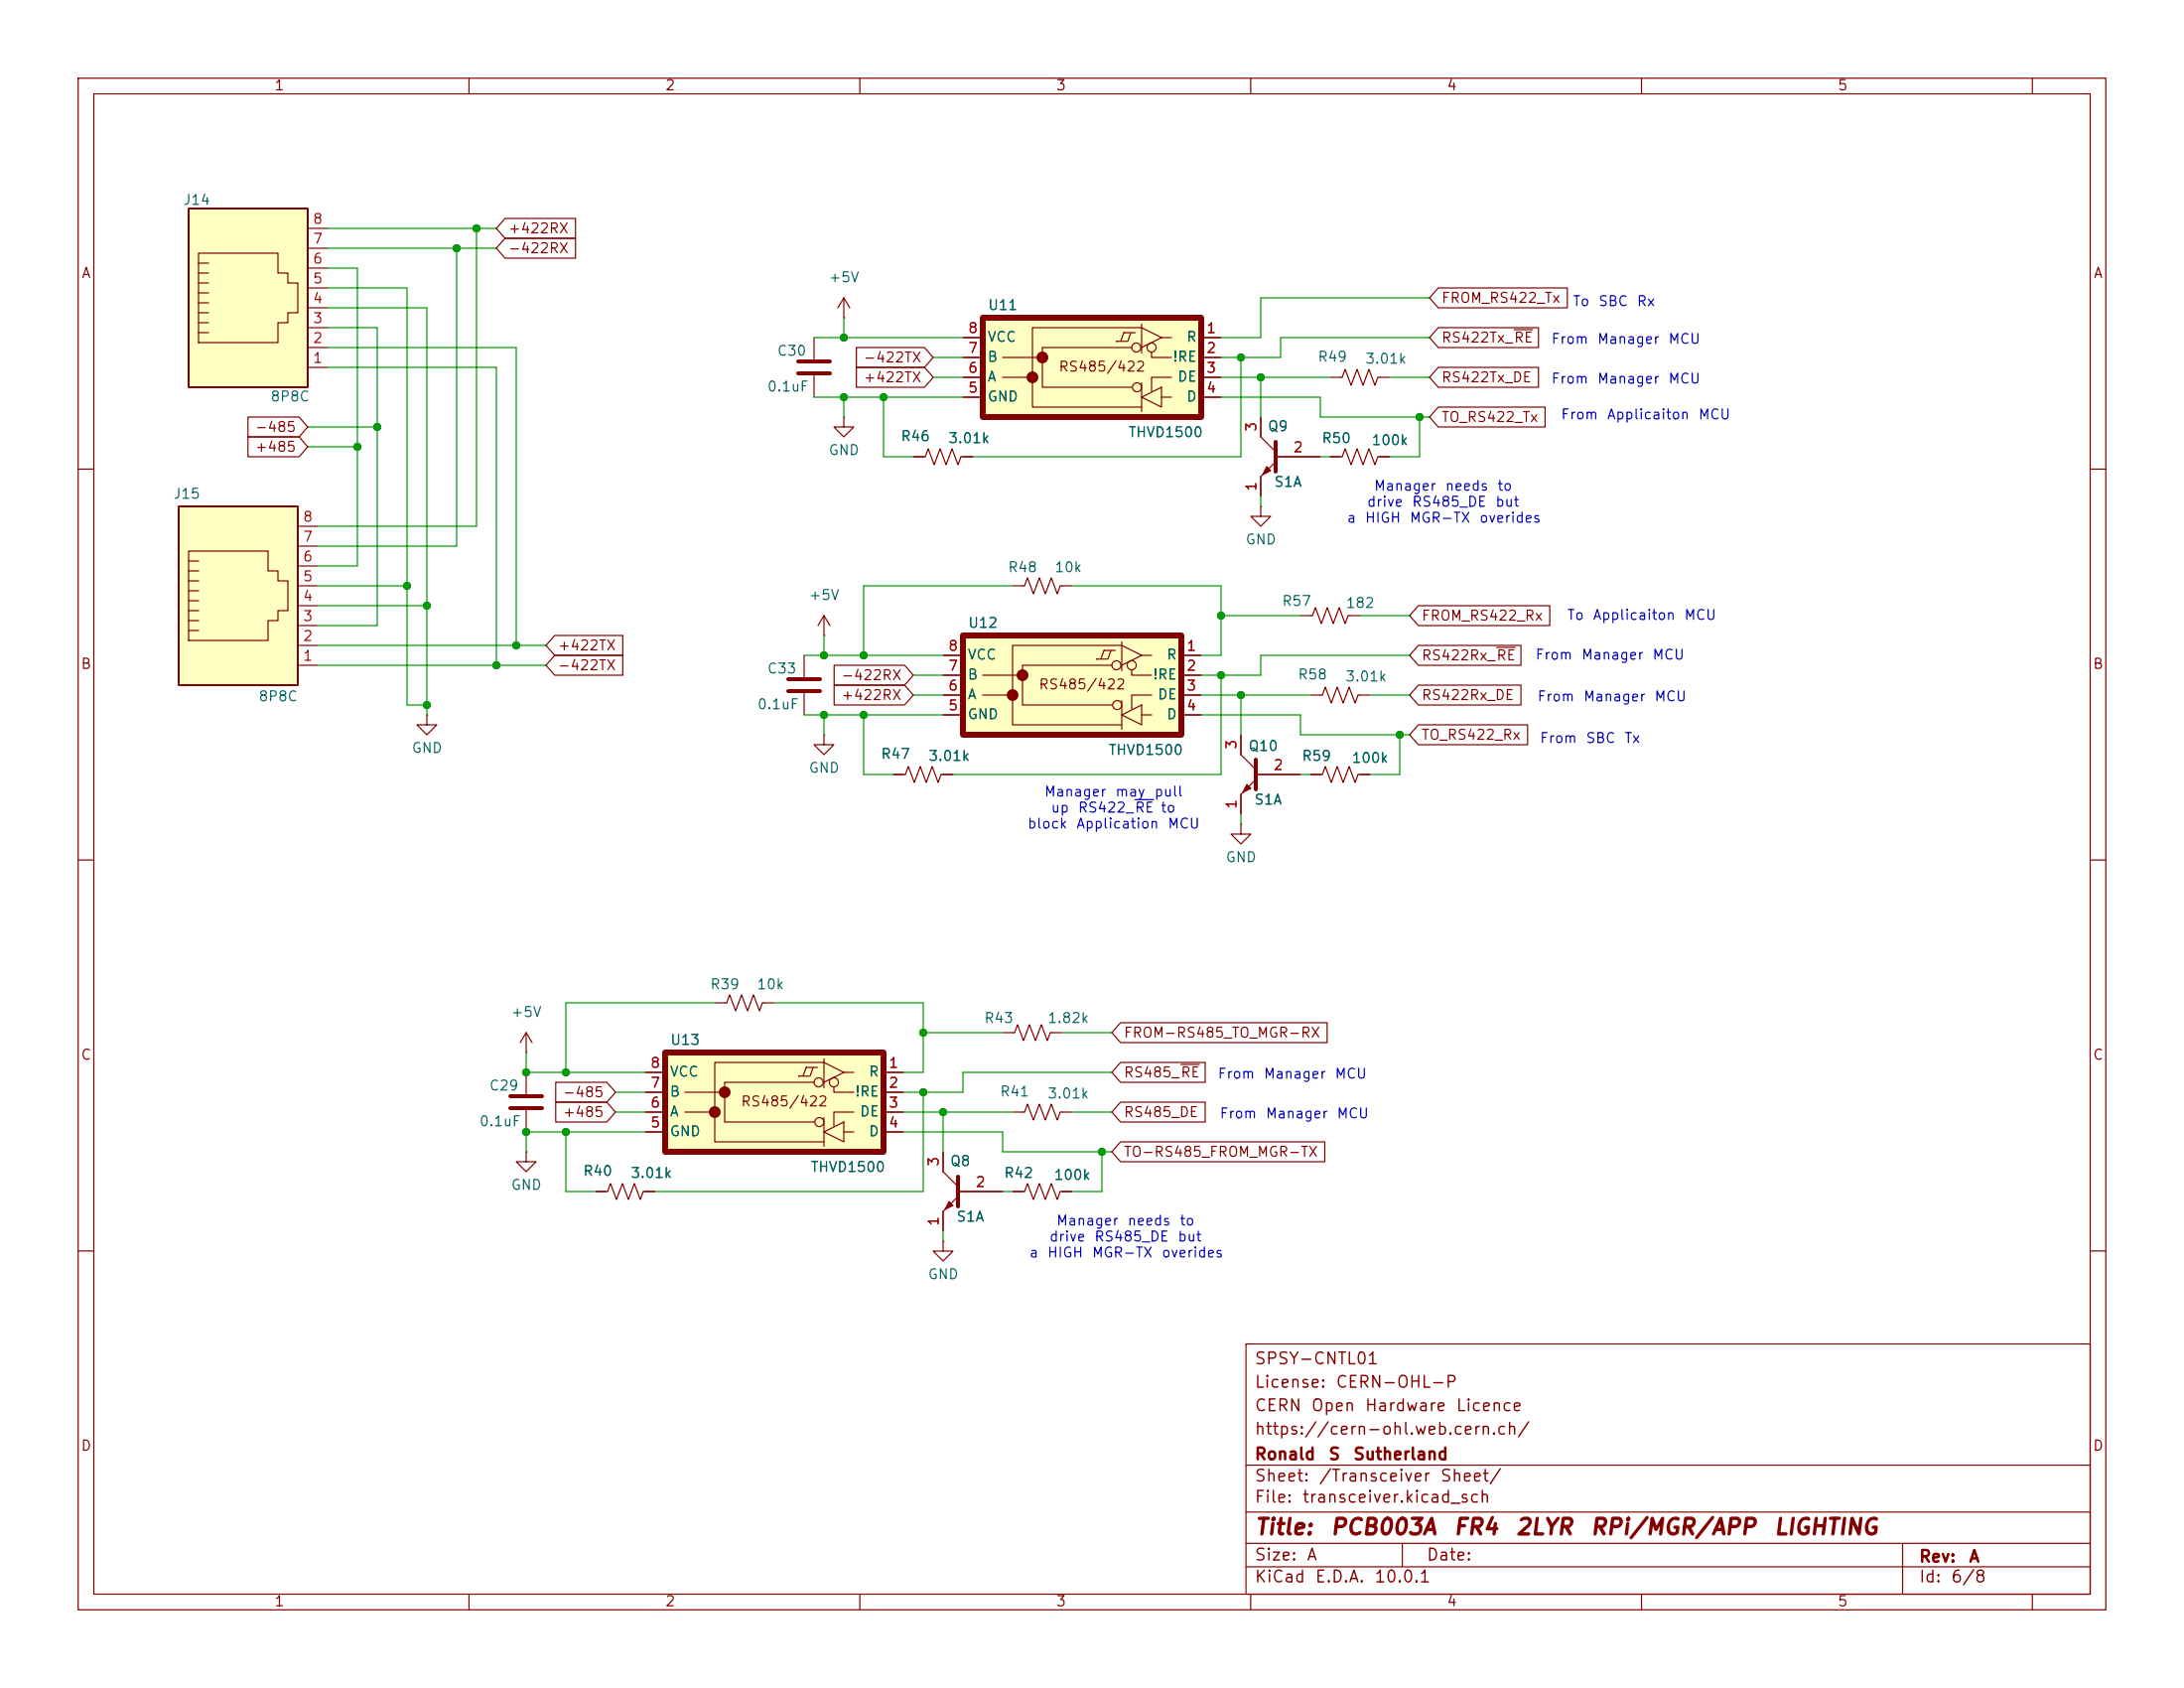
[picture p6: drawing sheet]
<svg xmlns="http://www.w3.org/2000/svg" width="279mm" height="216mm" viewBox="0 0 279 216" stroke-linecap="round" stroke-linejoin="round" font-family="sans-serif">
<g fill="none" stroke="#840000" stroke-width=".15">
<path d="M10 10h259.4v195.9h-259.4zM12 12h255.4v191.9h-255.4zM60 10v2M110 10v2M160 10v2M210 10v2M260 10v2M116.8 58.4h1.6l.3-1 .8 2 .8-2 .7 2 .8-2 .8 2 .3-1h1.6M161.3 53.3v2.6l1.9 1.9M163.2 59.1l-1.9 1.9v2.5M163.2 58.4h5.7M10 60h2"/>
<path d="M129.5 74.9h1.6l.3-1 .8 2 .8-2 .7 2 .8-2 .8 2 .3-1h1.6M166.4 78.7h1.5l.4-1 .7 2.1 .8-2.1 .8 2.1 .7-2.1 .8 2.1 .4-1.1h1.5M267.4 60h2M10 110h2M267.4 110h2M10 160h2M159.4 171.9h108v32h-108zM267.4 160h2M159.4 197.4h108M159.4 193.4h108M159.4 187.4h108M179.4 197.4v3"/>
<path d="M243.4 197.4v6.5M60 203.9v2M110 203.9v2M159.4 200.4h108M160 203.9v2M210 203.9v2M260 203.9v2"/>
</g>
<path d="M163.2 56.5v3.8" fill="none" stroke="#840000" stroke-width=".51"/>
<path d="M162.1 59.7l.5 .5-1.1 .5z" fill="#840000" stroke="#840000" stroke-width=".15"/>
<path d="M123.2 81.3h27.9v12.7h-27.9z" fill="#ffffc2"/>
<g fill="none" stroke="#840000" stroke-width=".15">
<path d="M107.9 38.1l-.7 1.3M107.9 38.1l.8 1.3M107.9 38.1v2.5M104.1 43.2v2.8M104.1 48v2.8M107.9 53.3v1.3h1.3l-1.3 1.3-1.2-1.3h1.2M107.9 53.3h.1M107.9 40.6h.1M170.2 48.3h1.5l.4-1.1 .7 2.1 .8-2.1 .8 2.1 .7-2.1 .8 2.1 .4-1h1.5M54.6 91.4v1.3h1.3l-1.3 1.3-1.3-1.3h1.3M54.6 91.4h.1M120.6 91.4h2.6"/>
<path d="M120.6 83.8h2.6M120.6 86.4h2.6M120.6 88.9h2.6M125.7 86.4h5.1M125.7 88.9h3.8M140.3 84.3h1.4M141.2 83.3l-.4 1M141.2 83.2h1.5M142.1 83.3l-.4 1M142.2 85.1h-11.4v5.1h11.4M143.5 89.6v3.7M143.5 82.6l2.5 1.2-2.5 1.3z"/>
<path d="M143.5 91.4l2.5-1.2v2.5zM143.5 82.1v.5h-14v10.1h14M143.5 85.1v.7M144.8 85.7v.7h2.5M146 91.4h1.3M146 83.8h1.3M147.3 88.9h-2.5v1.8M151.1 91.4h2.6M151.1 83.8h2.6M151.1 86.4h2.6M151.1 88.9h2.6M167.6 99.1h1.6l.3-1.1 .8 2.1 .8-2.1 .7 2.1 .8-2.1 .8 2.1 .3-1h1.6"/>
<circle cx="142.8" cy="85.1" r=".58"/>
<circle cx="142.9" cy="90.2" r=".58"/>
<circle cx="144.8" cy="85.1" r=".58"/>
</g>
<path d="M123.2 81.3h27.9v12.7h-27.9z" fill="none" stroke="#840000" stroke-width=".76"/>
<g fill="#840000" stroke="#840000" stroke-width=".51">
<circle cx="130.8" cy="86.4" r=".5"/>
<circle cx="129.5" cy="88.9" r=".5"/>
</g>
<path d="M102.1 46.2h4.1M102.1 47.8h4.1" fill="none" stroke="#840000" stroke-width=".51"/>
<path d="M125.7 40.6h28v12.7h-28z" fill="#ffffc2"/>
<g fill="none" stroke="#840000" stroke-width=".15">
<path d="M123.2 50.8h2.5M123.2 43.2h2.5M123.2 45.7h2.5M123.2 48.3h2.5M128.3 45.7h5M128.3 48.3h3.8M142.8 43.7h1.5M143.7 42.6l-.3 1M143.8 42.6h1.4M144.6 42.6l-.3 1M144.8 44.5h-11.5v5h11.5M146 49v3.6"/>
<path d="M146 41.9l2.6 1.3-2.6 1.3zM146 50.8l2.6-1.3v2.6zM146 41.5v.4h-13.9v10.2h13.9M146 44.5v.6M147.3 45.1v.6h2.6M148.6 50.8h1.3M148.6 43.2h1.3M149.9 48.3h-2.6v1.8M153.7 50.8h2.5M153.7 43.2h2.5M153.7 45.7h2.5M153.7 48.3h2.5"/>
<path d="M170.2 58.4h1.5l.4-1 .7 2 .8-2 .8 2 .7-2 .8 2 .4-1h1.5M105.4 78.7l-.8 1.3M105.4 78.7l.8 1.3M105.4 78.7v2.6M161.3 64.8v1.2h1.3l-1.3 1.3-1.3-1.3h1.3M161.3 64.8h.1M105.4 94v1.3h1.3l-1.3 1.2-1.3-1.2h1.3M105.4 94h.1M105.4 81.3h.1M114.3 99.1h1.5l.4-1.1 .8 2.1 .7-2.1 .8 2.1 .8-2.1 .7 2.1 .4-1h1.5M158.7 94v2.5l2 1.9M160.7 99.7l-2 1.9v2.5"/>
<path d="M160.7 99.1h5.7M167.6 88.9h1.6l.3-1 .8 2 .8-2 .7 2 .8-2 .8 2 .3-1h1.6M158.7 105.4v1.3h1.3l-1.3 1.3-1.2-1.3h1.2M158.7 105.4h.1M67.3 134.6h.1M67.3 132.1v2.5M67.3 137.2v2.8M67.3 132.1l-.8 1.3M67.3 132.1l.8 1.3M91.4 128.3h1.6l.3-1 .8 2 .8-2 .7 2 .8-2 .8 2 .3-1h1.6M67.3 147.3v1.3h1.3l-1.3 1.3-1.3-1.3h1.3M67.3 147.3h.1"/>
<path d="M67.3 142v2.8M76.2 152.4h1.5l.4-1 .8 2 .7-2 .8 2 .8-2 .7 2 .4-1h1.5M120.6 158.8v1.2h1.3l-1.3 1.3-1.2-1.3h1.2M120.6 158.8h.1M120.6 147.3v2.6l2 1.9M122.6 153l-2 1.9v2.6M122.6 152.4h5.7"/>
<circle cx="145.4" cy="44.4" r=".58"/>
<circle cx="145.5" cy="49.5" r=".58"/>
<circle cx="147.3" cy="44.4" r=".58"/>
</g>
<path d="M125.7 40.6h28v12.7h-28z" fill="none" stroke="#840000" stroke-width=".76"/>
<g fill="#840000" stroke="#840000" stroke-width=".51">
<circle cx="133.3" cy="45.7" r=".5"/>
<circle cx="132.1" cy="48.3" r=".5"/>
</g>
<path d="M160.7 97.2v3.8M65.3 140.2h4M65.3 141.7h4M122.6 150.5v3.8" fill="none" stroke="#840000" stroke-width=".51"/>
<g fill="#840000" stroke="#840000" stroke-width=".15">
<path d="M159.5 100.3l.5 .5-1 .5z"/>
<path d="M121.4 153.7l.5 .5-1 .5z"/>
</g>
<path d="M22.9 64.8h15.2v22.8h-15.2z" fill="#ffffc2"/>
<g fill="none" stroke="#840000" stroke-width=".15">
<path d="M24.1 75.6h1.3M24.1 76.8h1.3M24.1 78.1h1.3M24.1 79.4h1.3M24.1 70.5h10.2v2.5h1.3v1.3h1.2v3.8h-1.2v1.3h-1.3v2.5h-10.2zM24.1 74.3h1.3M24.1 71.8h1.3M24.1 73h1.3M38.1 77.5h2.5M38.1 74.9h2.5M38.1 72.4h2.5M38.1 69.9h2.5"/>
<path d="M38.1 67.3h2.5M24.1 80.6h1.3M38.1 85.1h2.5M38.1 82.6h2.5M38.1 80h2.5"/>
</g>
<path d="M22.9 64.8h15.2v22.8h-15.2z" fill="none" stroke="#840000" stroke-width=".25"/>
<path d="M24.1 26.7h15.3v22.8h-15.3z" fill="#ffffc2"/>
<g fill="none" stroke="#840000" stroke-width=".15">
<path d="M25.4 37.5h1.3M25.4 38.7h1.3M25.4 32.4h10.2v2.5h1.2v1.3h1.3v3.8h-1.3v1.3h-1.2v2.5h-10.2zM25.4 36.2h1.3M25.4 33.7h1.3M25.4 34.9h1.3M39.4 39.4h2.5M39.4 36.8h2.5M39.4 34.3h2.5M39.4 31.8h2.5M39.4 29.2h2.5M25.4 40h1.3"/>
<path d="M25.4 41.3h1.3M25.4 42.5h1.3M39.4 47h2.5M39.4 44.5h2.5M39.4 41.9h2.5"/>
</g>
<path d="M24.1 26.7h15.3v22.8h-15.3z" fill="none" stroke="#840000" stroke-width=".25"/>
<path d="M85.1 134.6h27.9v12.7h-27.9z" fill="#ffffc2"/>
<g fill="none" stroke="#840000" stroke-width=".15">
<path d="M64.6 27.9h9v2.6h-9l-1.1-1.3zM64.6 30.5h9v2.5h-9l-1.1-1.2zM184 36.8h16.5v2.6h-16.5l-1.1-1.3zM31.7 53.3h6.6l1.1 1.3-1.1 1.3h-6.6zM31.7 55.9h6.6l1.1 1.3-1.1 1.2h-6.6zM109.6 47h8.7l1.1 1.3-1.1 1.2h-8.7zM109.6 44.4h8.7l1.1 1.3-1.1 1.3h-8.7zM116.8 58.4h1.3M123.2 58.4h1.3M123.2 43.2h2.5M123.2 45.7h2.5M123.2 48.3h2.5"/>
<path d="M123.2 50.8h2.5M153.7 43.2h2.5M153.7 45.7h2.5M153.7 48.3h2.5M153.7 50.8h2.5M161.3 53.3v2.6M163.2 58.4h5.7M170.2 58.4h1.2M176.5 58.4h1.3M184 41.9h12.8v2.6h-12.8l-1.1-1.3zM184 47h12.8v2.5h-12.8l-1.1-1.2zM184 52.1h13.7v2.5h-13.7l-1.1-1.3z"/>
<path d="M193.7 42.2h2.4M161.3 61v2.5M181.5 77.5h16.8v2.5h-16.8l-1.2-1.3zM71 81.3h8.7v2.5h-8.7l-1.2-1.2zM71 83.8h8.7v2.6h-8.7l-1.2-1.3zM102.9 83.8v2.8M102.9 88.6v2.8M106.7 87.6h9l1.1 1.3-1.1 1.3h-9zM106.7 85.1h9l1.1 1.3-1.1 1.2h-9zM114.3 99.1h1.3M120.6 99.1h1.3M120.6 83.8h2.6"/>
<path d="M120.6 86.4h2.6M120.6 88.9h2.6M120.6 91.4h2.6M151.1 83.8h2.6M151.1 86.4h2.6M151.1 88.9h2.6M151.1 91.4h2.6M158.7 94v2.5M160.7 99.1h5.7M167.6 99.1h1.3M174 99.1h1.3M181.5 87.6h13.1v2.6h-13.1l-1.2-1.3z"/>
<path d="M181.5 92.7h13.9v2.6h-13.9l-1.2-1.3zM181.5 82.5h13.1v2.6h-13.1l-1.2-1.3zM191.5 82.8h2.3M158.7 101.6v2.5M71.1 138.4h6.5l1.1 1.3-1.1 1.3h-6.5zM82.5 137.2h2.6M82.5 139.7h2.6M87.6 139.7h5.1M102.2 137.6h1.4M103.1 136.6l-.4 1M103.1 136.5h1.5M104 136.6l-.4 1"/>
<path d="M104.1 138.4h-11.4v5.1h11.4M105.4 135.9l2.5 1.3-2.5 1.2zM105.4 135.4v.5h-14v10.2h14M105.4 138.4v.7M106.7 139v.7h2.5M107.9 137.2h1.3M113 137.2h2.6M113 139.7h2.6M128.3 132.1h1.5l.4-1 .7 2 .8-2 .8 2 .7-2 .8 2 .4-1h1.5M143.4 130.8h26.4v2.6h-26.4l-1.2-1.3zM143.4 135.9h10.8v2.5h-10.8l-1.2-1.2zM151.1 136.1h2.3"/>
<path d="M71.1 141h6.5l1.1 1.2-1.1 1.3h-6.5zM76.2 152.4h1.3M82.5 144.8h2.6M82.5 142.2h2.6M82.5 152.4h1.3M87.6 142.2h3.8M105.4 143v3.6M105.4 144.8l2.5-1.3v2.6zM107.9 144.8h1.3M109.2 142.2h-2.5v1.8M113 144.8h2.6M113 142.2h2.6"/>
<path d="M120.6 147.3v2.6M120.6 154.9v2.6M122.6 152.4h5.7M129.5 152.4h1.6l.3-1 .8 2 .8-2 .7 2 .8-2 .8 2 .3-1h1.6M129.5 142.2h1.6l.3-1 .8 2.1 .8-2.1 .7 2.1 .8-2.1 .8 2.1 .3-1.1h1.6M143.4 146h26.1v2.6h-26.1l-1.2-1.3zM143.4 141h10.8v2.5h-10.8l-1.2-1.3z"/>
<circle cx="104.7" cy="138.4" r=".58"/>
<circle cx="106.7" cy="138.4" r=".58"/>
<circle cx="104.8" cy="143.5" r=".58"/>
</g>
<path d="M85.1 134.6h27.9v12.7h-27.9z" fill="none" stroke="#840000" stroke-width=".76"/>
<g fill="#840000" stroke="#840000" stroke-width=".51">
<circle cx="92.7" cy="139.7" r=".5"/>
<circle cx="91.4" cy="142.2" r=".5"/>
</g>
<path d="M100.8 86.9h4.1M100.8 88.4h4.1" fill="none" stroke="#840000" stroke-width=".51"/>
<g fill="none" stroke="#009600" stroke-width=".15">
<path d="M41.9 31.8h21.6M41.9 39.4h12.7v52M41.9 36.8h10.2v53.4h2.5M41.9 29.2h21.6M41.9 34.3h3.8v38.1h-5.1M58.4 31.8v38.1h-17.8M61 29.2v38.1h-20.4M182.9 38.1h-21.6v5.1h-5.1M39.4 57.2h6.3M39.4 54.6h8.9M41.9 41.9h6.4v38.1h-7.7M41.9 44.5h24.1v38.1"/>
<path d="M41.9 47h21.6v38.1M104.1 50.8h19.1M104.1 43.2h19.1M107.9 40.6v2.6M107.9 50.8v2.5M113 50.8v7.6h3.8M119.4 48.3h3.8M119.4 45.7h3.8M156.2 50.8h12.7v2.5h14M156.2 48.3h14M158.7 45.7v12.7h-34.2M161.3 48.3v5"/>
<path d="M168.9 58.4h1.3M177.8 48.3h5.1M181.6 53.3v5.1h-3.8M182.9 43.2h-19.1v2.5h-7.6M40.6 74.9h11.5M40.6 77.5h14M129.5 74.9h-19v8.9M137.2 74.9h19v8.9h-2.5M156.2 78.7h10.2M161.3 63.5v1.3M174 78.7h6.3M40.6 85.1h29.2"/>
<path d="M40.6 82.6h29.2M102.9 91.4h17.7M102.9 83.8h17.7M105.4 81.3v2.5M105.4 91.4v2.6M110.5 91.4v7.7h3.8M116.8 86.4h3.8M116.8 88.9h3.8M153.7 91.4h12.7v2.6h13.9M153.7 88.9h13.9M156.2 86.4v12.7h-34.3M158.7 88.9v5.1"/>
<path d="M166.4 99.1h1.2M175.3 88.9h5M179.1 94v5.1h-3.8M180.3 83.8h-19v2.6h-7.6M158.7 104.1v1.3M67.3 134.6v2.6h15.2M78.7 139.7h3.8M91.4 128.3h-19v8.9M99.1 128.3h19v8.9h-2.5M118.1 139.7v12.7h-34.3M118.1 132.1h10.2M135.9 132.1h6.3"/>
<path d="M142.2 137.2h-19v2.5h-7.6M72.4 144.8v7.6h3.8M78.7 142.2h3.8M82.5 144.8h-15.2v2.5M115.6 142.2h13.9M115.6 144.8h12.7v2.5h13.9M120.6 142.2v5.1M120.6 157.5v1.3M128.3 152.4h1.2M137.2 142.2h5M141 147.3v5.1h-3.8"/>
</g>
<path d="M145.2 102.3h2.4" fill="none" stroke="#0000c2" stroke-width=".15"/>
<g fill="#009600" stroke="#009600" stroke-width=".13">
<circle cx="158.7" cy="88.9" r=".46"/>
<circle cx="181.6" cy="53.3" r=".46"/>
<circle cx="107.9" cy="43.2" r=".46"/>
<circle cx="113" cy="50.8" r=".46"/>
<circle cx="107.9" cy="50.8" r=".46"/>
<circle cx="105.4" cy="91.4" r=".46"/>
<circle cx="110.5" cy="91.4" r=".46"/>
<circle cx="110.5" cy="83.8" r=".46"/>
<circle cx="105.4" cy="83.8" r=".46"/>
<circle cx="118.1" cy="139.7" r=".46"/>
<circle cx="118.1" cy="132.1" r=".46"/>
<circle cx="179.1" cy="94" r=".46"/>
<circle cx="156.2" cy="86.4" r=".46"/>
<circle cx="156.2" cy="78.7" r=".46"/>
<circle cx="141" cy="147.3" r=".46"/>
<circle cx="58.4" cy="31.8" r=".46"/>
<circle cx="61" cy="29.2" r=".46"/>
<circle cx="54.6" cy="90.2" r=".46"/>
<circle cx="52.1" cy="74.9" r=".46"/>
<circle cx="54.6" cy="77.5" r=".46"/>
<circle cx="66" cy="82.6" r=".46"/>
<circle cx="63.5" cy="85.1" r=".46"/>
<circle cx="158.7" cy="45.7" r=".46"/>
<circle cx="161.3" cy="48.3" r=".46"/>
<circle cx="120.6" cy="142.2" r=".46"/>
<circle cx="72.4" cy="144.8" r=".46"/>
<circle cx="67.3" cy="144.8" r=".46"/>
<circle cx="72.4" cy="137.2" r=".46"/>
<circle cx="67.3" cy="137.2" r=".46"/>
<circle cx="45.7" cy="57.2" r=".46"/>
<circle cx="48.3" cy="54.6" r=".46"/>
</g>
<g font-size="2" fill="#840000">
<text x="160.4" y="196.8">Title:</text>
<text x="170.1" y="196.8">PCB003A</text>
<text x="185.8" y="196.8">FR4</text>
<text x="193.8" y="196.8">2LYR</text>
<text x="203.3" y="196.8">RPi/MGR/APP</text>
<text x="226.8" y="196.8">LIGHTING</text>
</g>
<g font-size="1.5" fill="#840000">
<text x="160.4" y="177.9">License:</text>
<text x="160.4" y="174.9">SPSY-CNTL01</text>
<text x="170.8" y="177.9">CERN-OHL-P</text>
<text x="160.4" y="183.9">https://cern-ohl.web.cern.ch/</text>
<text x="160.4" y="180.9">CERN</text>
<text x="167.6" y="180.9">Open</text>
<text x="174.5" y="180.9">Hardware</text>
<text x="186.2" y="180.9">Licence</text>
<text x="160.4" y="189.9">Sheet:</text>
<text x="160.4" y="187.1">Ronald</text>
<text x="168.6" y="189.9">/Transceiver</text>
<text x="169.9" y="187.1">S</text>
<text x="173" y="187.1">Sutherland</text>
<text x="184.1" y="189.9">Sheet/</text>
<text x="160.4" y="192.6">File:</text>
<text x="166.5" y="192.6">transceiver.kicad_sch</text>
<text x="160.4" y="202.8">KiCad</text>
<text x="160.4" y="200">Size:</text>
<text x="167.1" y="200">A</text>
<text x="168.1" y="202.8">E.D.A.</text>
<text x="175.7" y="202.8">10.0.1</text>
<text x="182.4" y="200">Date:</text>
<text x="245.4" y="200.2">Rev:</text>
<text x="245.4" y="202.8">Id:</text>
<text x="249.5" y="202.8">6/8</text>
<text x="251.8" y="200.2">A</text>
</g>
<g font-size="1.3" fill="#840000">
<text x="35" y="11.9">1</text>
<text x="85" y="11.9">2</text>
<text x="135" y="11.9">3</text>
<text x="185" y="11.9">4</text>
<text x="235" y="11.9">5</text>
<text x="10.3" y="35.9">A</text>
<text x="64.9" y="30.2">+422RX</text>
<text x="64.9" y="32.7">-422RX</text>
<text x="267.7" y="35.9">A</text>
<text x="184.3" y="39.1">FROM_RS422_Tx</text>
<text x="110.4" y="46.7">-422TX</text>
<text x="135.3" y="47.9">RS485/422</text>
<text x="184.3" y="44.1">RS422Tx_RE</text>
<text x="110.4" y="49.2">+422TX</text>
<text x="184.3" y="49.2">RS422Tx_DE</text>
<text x="32.5" y="55.6">-485</text>
<text x="32.5" y="58.1">+485</text>
<text x="184.3" y="54.3">TO_RS422_Tx</text>
<text x="71.3" y="83.5">+422TX</text>
<text x="181.8" y="79.7">FROM_RS422_Rx</text>
<text x="10.3" y="85.9">B</text>
<text x="71.3" y="86">-422TX</text>
<text x="107.5" y="89.9">+422RX</text>
<text x="107.5" y="87.3">-422RX</text>
<text x="132.8" y="88.5">RS485/422</text>
<text x="181.8" y="89.9">RS422Rx_DE</text>
<text x="181.8" y="84.8">RS422Rx_RE</text>
<text x="267.7" y="85.9">B</text>
<text x="181.8" y="94.9">TO_RS422_Rx</text>
<text x="10.3" y="135.9">C</text>
<text x="143.7" y="133">FROM-RS485_TO_MGR-RX</text>
<text x="267.7" y="135.9">C</text>
<text x="71.9" y="140.7">-485</text>
<text x="71.9" y="143.2">+485</text>
<text x="94.7" y="141.8">RS485/422</text>
<text x="143.7" y="143.2">RS485_DE</text>
<text x="143.7" y="138.1">RS485_RE</text>
<text x="143.7" y="148.3">TO-RS485_FROM_MGR-TX</text>
<text x="10.3" y="185.9">D</text>
<text x="267.7" y="185.9">D</text>
<text x="35" y="205.8">1</text>
<text x="85" y="205.8">2</text>
<text x="135" y="205.8">3</text>
<text x="185" y="205.8">4</text>
<text x="235" y="205.8">5</text>
</g>
<g font-size="1.3" fill="#006464">
<text x="23.4" y="26.5">J14</text>
<text x="105.9" y="36.4">+5V</text>
<text x="126.3" y="40">U11</text>
<text x="99.3" y="45.8">C30</text>
<text x="126.2" y="46.6">B</text>
<text x="126.2" y="44">VCC</text>
<text x="149.9" y="46.6">!RE</text>
<text x="151.7" y="44">R</text>
<text x="168.5" y="46.6">R49</text>
<text x="174.6" y="46.8">3.01k</text>
<text x="34.5" y="51.7">8P8C</text>
<text x="98.1" y="50.4">0.1uF</text>
<text x="126.2" y="51.7">GND</text>
<text x="126.2" y="49.1">A</text>
<text x="150.5" y="49.1">DE</text>
<text x="151.7" y="51.7">D</text>
<text x="105.9" y="58.5">GND</text>
<text x="115.1" y="56.7">R46</text>
<text x="121.2" y="57">3.01k</text>
<text x="144.2" y="56.2">THVD1500</text>
<text x="162.1" y="55.5">Q9</text>
<text x="169" y="57">R50</text>
<text x="175.4" y="57.3">100k</text>
<text x="22.1" y="64.1">J15</text>
<text x="162.9" y="62.6">S1A</text>
<text x="159.3" y="70">GND</text>
<text x="103.4" y="77.1">+5V</text>
<text x="128.9" y="73.5">R48</text>
<text x="134.8" y="73.5">10k</text>
<text x="163.9" y="77.8">R57</text>
<text x="123.8" y="80.6">U12</text>
<text x="172.1" y="78.1">182</text>
<text x="98.1" y="86.5">C33</text>
<text x="123.7" y="89.8">A</text>
<text x="123.7" y="87.2">B</text>
<text x="123.7" y="84.7">VCC</text>
<text x="147.4" y="87.2">!RE</text>
<text x="148" y="89.8">DE</text>
<text x="149.1" y="84.7">R</text>
<text x="165.9" y="87.2">R58</text>
<text x="172" y="87.5">3.01k</text>
<text x="33" y="90">8P8C</text>
<text x="96.8" y="91">0.1uF</text>
<text x="123.7" y="92.3">GND</text>
<text x="149.1" y="92.3">D</text>
<text x="52.6" y="96.6">GND</text>
<text x="103.4" y="99.2">GND</text>
<text x="112.6" y="97.4">R47</text>
<text x="118.7" y="97.6">3.01k</text>
<text x="141.7" y="96.9">THVD1500</text>
<text x="159.6" y="96.4">Q10</text>
<text x="166.5" y="97.6">R59</text>
<text x="172.8" y="97.9">100k</text>
<text x="160.4" y="103.2">S1A</text>
<text x="156.7" y="110.6">GND</text>
<text x="65.3" y="130.4">+5V</text>
<text x="90.8" y="126.8">R39</text>
<text x="96.7" y="126.8">10k</text>
<text x="125.8" y="131.2">R43</text>
<text x="133.9" y="131.2">1.82k</text>
<text x="85.7" y="134">U13</text>
<text x="62.5" y="139.8">C29</text>
<text x="85.6" y="143.1">A</text>
<text x="85.6" y="140.6">B</text>
<text x="85.6" y="138">VCC</text>
<text x="109.3" y="140.6">!RE</text>
<text x="109.9" y="143.1">DE</text>
<text x="111" y="138">R</text>
<text x="127.8" y="140.6">R41</text>
<text x="133.9" y="140.8">3.01k</text>
<text x="61.2" y="144.4">0.1uF</text>
<text x="85.6" y="145.6">GND</text>
<text x="111" y="145.6">D</text>
<text x="121.5" y="149.5">Q8</text>
<text x="65.3" y="152.5">GND</text>
<text x="74.5" y="150.7">R40</text>
<text x="80.6" y="151">3.01k</text>
<text x="103.6" y="150.2">THVD1500</text>
<text x="128.4" y="151">R42</text>
<text x="134.7" y="151.2">100k</text>
<text x="122.3" y="156.6">S1A</text>
<text x="118.6" y="163.9">GND</text>
</g>
<g font-size="1.3" fill="#a90000">
<text x="39.9" y="29">8</text>
<text x="39.9" y="34">6</text>
<text x="39.9" y="31.5">7</text>
<text x="39.9" y="41.7">3</text>
<text x="39.9" y="39.1">4</text>
<text x="39.9" y="36.6">5</text>
<text x="39.9" y="46.7">1</text>
<text x="39.9" y="44.2">2</text>
<text x="123.8" y="45.5">7</text>
<text x="123.8" y="42.9">8</text>
<text x="154.2" y="42.9">1</text>
<text x="154.2" y="45.5">2</text>
<text x="123.8" y="50.5">5</text>
<text x="123.8" y="48">6</text>
<text x="154.2" y="48">3</text>
<text x="154.2" y="50.5">4</text>
<text x="161" y="55.3" transform="rotate(-90 161 55.3)">3</text>
<text x="165.3" y="58.2">2</text>
<text x="161" y="62.9" transform="rotate(-90 161 62.9)">1</text>
<text x="38.7" y="69.6">7</text>
<text x="38.7" y="67.1">8</text>
<text x="38.7" y="77.2">4</text>
<text x="38.7" y="74.7">5</text>
<text x="38.7" y="72.1">6</text>
<text x="38.7" y="82.3">2</text>
<text x="38.7" y="79.8">3</text>
<text x="121.2" y="83.6">8</text>
<text x="151.7" y="83.6">1</text>
<text x="38.7" y="84.8">1</text>
<text x="121.2" y="88.6">6</text>
<text x="121.2" y="86.1">7</text>
<text x="151.7" y="86.1">2</text>
<text x="151.7" y="88.6">3</text>
<text x="121.2" y="91.2">5</text>
<text x="151.7" y="91.2">4</text>
<text x="158.5" y="96" transform="rotate(-90 158.5 96)">3</text>
<text x="162.8" y="98.8">2</text>
<text x="158.5" y="103.6" transform="rotate(-90 158.5 103.6)">1</text>
<text x="83.1" y="136.9">8</text>
<text x="113.6" y="136.9">1</text>
<text x="83.1" y="142">6</text>
<text x="83.1" y="139.4">7</text>
<text x="113.6" y="139.4">2</text>
<text x="113.6" y="142">3</text>
<text x="83.1" y="144.5">5</text>
<text x="113.6" y="144.5">4</text>
<text x="120.4" y="149.3" transform="rotate(-90 120.4 149.3)">3</text>
<text x="124.7" y="152.1">2</text>
<text x="120.4" y="156.9" transform="rotate(-90 120.4 156.9)">1</text>
</g>
<g font-size="1.3" fill="#0000c2">
<text x="201.1" y="39.5">To</text>
<text x="204.4" y="39.5">SBC</text>
<text x="209.3" y="39.5">Rx</text>
<text x="198.4" y="44.3">From</text>
<text x="204.2" y="44.3">Manager</text>
<text x="213.3" y="44.3">MCU</text>
<text x="198.4" y="49.4">From</text>
<text x="199.6" y="54">From</text>
<text x="204.2" y="49.4">Manager</text>
<text x="205.5" y="54">Applicaiton</text>
<text x="213.3" y="49.4">MCU</text>
<text x="217.2" y="54">MCU</text>
<text x="174.8" y="65.1">drive</text>
<text x="175.7" y="63.1">Manager</text>
<text x="180.5" y="65.1">RS485_DE</text>
<text x="184.8" y="63.1">needs</text>
<text x="191.2" y="65.1">but</text>
<text x="191.5" y="63.1">to</text>
<text x="172.2" y="67.2">a</text>
<text x="174.5" y="67.2">HIGH</text>
<text x="180.2" y="67.2">MGR-TX</text>
<text x="189.1" y="67.2">overides</text>
<text x="200.4" y="79.6">To</text>
<text x="203.7" y="79.6">Applicaiton</text>
<text x="215.4" y="79.6">MCU</text>
<text x="196.3" y="84.7">From</text>
<text x="202.2" y="84.7">Manager</text>
<text x="211.3" y="84.7">MCU</text>
<text x="196.6" y="90">From</text>
<text x="196.9" y="95.4">From</text>
<text x="202.5" y="90">Manager</text>
<text x="202.8" y="95.4">SBC</text>
<text x="207.7" y="95.4">Tx</text>
<text x="211.6" y="90">MCU</text>
<text x="131.3" y="106.3">block</text>
<text x="133.5" y="102.2">Manager</text>
<text x="134.3" y="104.2">up</text>
<text x="137.6" y="106.3">Application</text>
<text x="137.8" y="104.2">RS422_RE to</text>
<text x="142.6" y="102.2">may</text>
<text x="147.6" y="102.2">pull</text>
<text x="149.3" y="106.3">MCU</text>
<text x="155.7" y="138.3">From</text>
<text x="155.9" y="143.4">From</text>
<text x="161.6" y="138.3">Manager</text>
<text x="161.8" y="143.4">Manager</text>
<text x="170.7" y="138.3">MCU</text>
<text x="170.9" y="143.4">MCU</text>
<text x="131.6" y="161.2">a</text>
<text x="133.9" y="161.2">HIGH</text>
<text x="134.1" y="159.1">drive</text>
<text x="135" y="157.1">Manager</text>
<text x="139.6" y="161.2">MGR-TX</text>
<text x="139.9" y="159.1">RS485_DE</text>
<text x="144.1" y="157.1">needs</text>
<text x="148.5" y="161.2">overides</text>
<text x="150.6" y="159.1">but</text>
<text x="150.8" y="157.1">to</text>
</g>
</svg>
